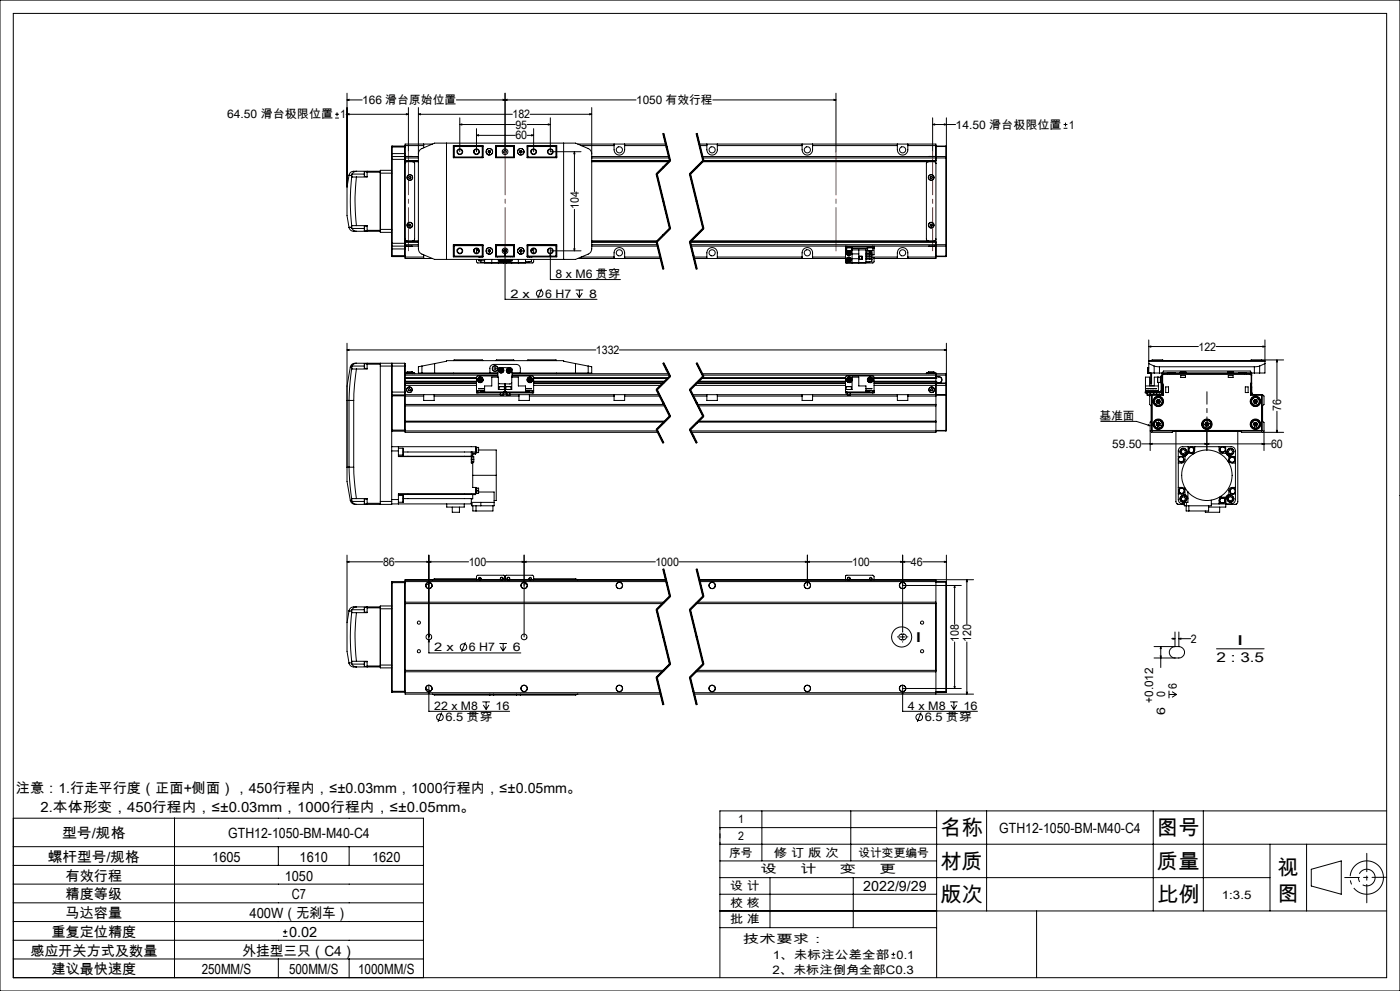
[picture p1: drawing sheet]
<svg xmlns="http://www.w3.org/2000/svg" width="420mm" height="297mm" viewBox="0 0 420 297" stroke-linecap="round" stroke-linejoin="round" font-family="sans-serif">
<g fill="none" stroke="#000" stroke-width=".3">
<path d="M0 0h420v297h-420zM4 4h412v289h-412zM100.5 35.4h1.2M100.5 34.3h1.2M101.1 33.7v1.1M103.8 34.3h18.7M104.1 29.9l.6-.1v.3zM104.1 34.3l.6-.2v.3zM104.1 29.9h4.6M104.1 27.9v28.2M121.9 34.1l.6 .2-.6 .1zM122.5 32.2v13.3"/>
<path d="M125.5 34.3l.6-.2v.3zM125.5 32.2v42.4l.3 .9 .5 .5 4.1 1.7h42.2l4.4-1.9 .5-1.2v-42.4M125.5 34.3h28.2M137.9 37.3l.6-.2v.4zM137.9 37.3h16.7M137.9 35.3v10.2M142.9 38.6v6.9M150.9 29.8l.6 .1-.6 .2zM151.5 27.9v17.6M151.5 29.9l.6-.1v.3zM158.2 37.3h6.9M159 34.3h18.5"/>
<path d="M160.1 38.6v6.9M164.5 37.1l.6 .2-.6 .2zM165.1 35.3v10.2h9.2M176.9 34.1l.6 .2-.6 .1zM190.8 29.9h-53.9M199 40l2 8.2M199.2 40l2 8.1M209 40l2 8.2M209.2 40l2 8.1M213.8 29.9h37M250.2 29.8l.6 .1-.6 .2zM250.8 27.9v17.6"/>
<path d="M279.8 37.3l.6-.2v.4zM279.8 37.3h6.9M279.8 35.3v10.2M283.3 37.1l.6 .2-.6 .2zM283.9 35.3v11.8M319.1 38.4h1.1M319.1 37.3h1.1M319.7 36.8v1.1M104.1 56.1v8.5l.6 3.6M104.7 52.5h.1M104.7 52.5l.8 .1M104.7 52.5l-.6 3.6"/>
<path d="M105.5 52.9a64.4 64.4 0 0 0 0 14.8M105.5 52.9l1.4 .2M105.5 52.6v.3M105.6 52.2l-.1 .4M105.6 52.2h3.7M106.9 51.3h-.6a1.43 1.43 0 0 0-1.6 1.2M106.9 53.1a62.9 62.9 0 0 0 0 14.5M106.9 51.3a1.49 1.49 0 0 0-1.3 .9M106.9 51.3h7.2M109.3 52.2l.1 .7M109.4 51.5l-.1 .7M109.4 51.5v1.4"/>
<path d="M109.4 51.5h.7M109.4 52.9h.7M110.1 51.3v.3M110.1 51.6v1.5h-3.2M110.1 51.6h4M114.1 51.3v.3M114.1 51.6v17.4M114.1 51.9h3.4M117.5 51h-3.4v.3M117.5 47.8v4.1M117.5 47v.8M117.5 46v1"/>
<path d="M117.5 51.9v16.9M117.5 47.8h4M117.5 46h4M117.5 44.1h4M117.6 46.9v26.9M117.6 43.8v3.1M117.6 43.8l-.1 2.2M117.6 46.9h3.8M117.6 43.8h3.8M117.6 46.9l-.1 .1M121.4 46.9v26.9M121.4 43.8v3.1"/>
<path d="M121.4 46.9l.1 .1M121.4 43.8h.1M121.5 46.9h.1M121.5 47v.8M121.5 47.8v25.1M121.5 46.9h4M121.5 48.1h4M121.5 43.6h5.6M121.5 47.3h4M122 46.9h1.6M122.8 52.9l.5 .3-.2 .3h-.3l-.2-.3zM123.8 48.5l.6 .5v22.6l-.2 .4-.4 .2"/>
<path d="M125.5 48.5h-3.4l-.4 .1-.2 .4M125.5 46.1l.3-.9 .5-.5 4.1-1.8h42.2l4.2 1.8 .4 .5 .3 .9M127.1 43.2v1.1M129.7 43.2h-8.2v3.7M133.9 42.9v34.8M136 46.9h.1M136 43.7h8.9v3.6h-8.9zM136.1 43.8v3.5M136.1 43.8h8.8M136.1 43.8l.1 .1M136.2 43.9h8.5M136.2 47.1h8.5"/>
<path d="M136.2 43.9v3.2M136.2 47.1l-.1 .1h8.8M142.9 40.6l.6-.2v.3zM142.9 40.6h11.7M144.7 43.9l.1-.1v3.4l-.1-.1M144.7 43.9v3.2M146.5 45.3v.3M146.5 45.6l.3 .2M146.8 45.2l.3 .1M146.8 45.2l-.3 .1M147.1 45.6l-.3 .2M147.1 45.3v.3"/>
<path d="M148.7 43.7l.1 .1M148.7 43.7h5.6v3.6h-5.6zM148.7 43.8h5.6M148.7 47.2h5.6M148.8 43.8v3.4l.1-.1M148.8 43.8l.1 .1M148.9 43.9h5.2M148.9 47.1h5.2M148.9 43.9v3.2M154.1 43.9l.1-.1v3.4l-.1-.1M154.1 43.9v3.2M156 45.3v.3"/>
<path d="M156 45.6l.2 .2M156.2 45.2l.3 .1M156.2 45.2l-.2 .1M156.5 45.3v.3M156.5 45.6l-.3 .2M158.2 43.7h8.8v3.6h-8.8zM158.2 43.8h8.7M158.2 40.6h1.9M158.4 43.9l-.2-.1v3.4l.2-.1M158.4 43.9h8.4M158.4 47.1h8.4M158.4 43.9v3.2"/>
<path d="M158.8 43.7v.1M159.5 40.4l.6 .2-.6 .1zM166.8 43.9v3.2M166.8 47.1l.1 .1h-8.7M166.9 43.8v3.5M166.9 46.9h.1M166.9 43.8l-.1 .1M169.1 42.9v34.8M172.3 45.5l.2 .6h-.3zM172.3 45.5v11.9M173.4 43.2h26.3M174.3 43.6h9.9"/>
<path d="M177.5 48.5h23.2M177.5 46.9h23.2M177.5 48.1h23.5M177.5 47.3h23.3M184.2 43.2a3.2 3.2 0 0 0 .5 2.8 1.58 1.58 0 0 0 1.7 .4 1.58 1.58 0 0 0 1-1.5v-1.7M187.4 43.6h12.4M196.8 52.2l4 16.3M197.2 52.1l4 16.3M198.8 40l2 8.2M200.9 48l-4 4M201 48.2l-4 4 4 16.3-4 4 2 8.1M201.1 48.3l-4 4"/>
<path d="M206.8 52.2l4 16.3M207.2 52.1l4 16.3M208.8 40l2 8.2M209.8 43.2h71v34.3h-18.6M209.9 43.6h2.2M210.7 48.5h69.5l.6 .5M210.7 46.9h73.1M210.8 47.3h73M210.9 48l-4 4M211 48.1h69.8M211 48.2l-4 4 4 16.3-4 4 2 8.1M211.1 48.3l-4 4"/>
<path d="M212.1 43.2a3.2 3.2 0 0 0 .4 2.8 1.56 1.56 0 0 0 1.7 .4 1.56 1.56 0 0 0 1-1.5v-1.7M215.2 43.6h25.4M240.6 43.2a3.2 3.2 0 0 0 .5 2.8 1.56 1.56 0 0 0 1.7 .4 1.56 1.56 0 0 0 1-1.5v-1.7M243.8 43.6h25.4M269.2 43.2a3.2 3.2 0 0 0 .5 2.8 1.56 1.56 0 0 0 1.7 .4 1.56 1.56 0 0 0 .9-1.5v-1.7M272.3 43.6h8.5M278.5 48.5l-.6 .4v22.8l.6 .5M278.6 46.9h1.8M279.3 52.9h.3l.1 .4-.3 .2-.3-.1zM280.8 43.8h3M280.8 43.9h3M283.8 46.9v.4"/>
<path d="M283.8 47.3h.1M283.8 46.9l.1 .2M283.8 43.8v.1M283.8 43.9v3M283.8 47.3v26M283.9 47.1v.2M283.9 47.3v26M104.7 68.2a1.8 1.8 0 0 0 2.2 1.1M104.7 68.2h.1M105.5 67.7v.3M105.5 68l.1 .5M105.5 68l-.8 .2"/>
<path d="M105.6 68.5l.7 .7 .6 .1M105.6 68.5h3.7M106.9 67.6l-1.4 .1M106.9 67.6h3.2v1.4M106.9 69.3h7.2M109.3 68.5l.1 .7M109.4 67.8l-.1 .7M109.4 67.8v1.4M109.4 67.8h.7M109.4 69.2h.7M110.1 69v.3M110.1 69h4"/>
<path d="M114.1 69.3v.3h3.4M114.1 69v.3M114.1 68.8h3.4M117.5 68.8v4.1M117.5 72.9v.8M117.5 73.7v.9M117.5 74.6l.1 2.3M117.5 76.6h4M117.5 72.9h4M117.5 73.7l.1 .1M117.5 74.6h4M117.6 73.8v3.1"/>
<path d="M117.6 73.8h3.8M117.6 76.9h3.8M121.4 73.8v3.1M121.5 71.6l.2 .4 .3 .2h3.5M121.5 73.7h.1M121.5 72.9v.8M121.5 73.8v3.7h8.2M121.5 72.5h4M121.5 73.8h4M121.5 77h5.6M121.5 73.3h4M121.5 73.7l-.1 .1"/>
<path d="M121.5 76.8l-.1 .1M122 73.8h1.6M122.6 67.4l.3-.2 .3 .1 .1 .3-.3 .2-.3-.1zM127.1 76.4v1.1M136 73.8h.1M136 73.4h8.9v3.6h-8.9zM136.1 73.4v3.5M136.1 76.9h8.8M136.2 76.8h8.5M136.2 73.6v3.2M136.2 73.6h8.5M136.2 76.8l-.1 .1"/>
<path d="M142.9 77.7v.8l.4 .3h8M142.9 74.5v1.4M143.3 75.1h.4M143.3 74.6v.5M143.6 77.7v.2M143.6 77h.1M143.6 75.2v.3M143.6 77.7v.4h1.8M143.6 75.2h.1M143.8 78.1h.3M144.3 76.9v.1M144.3 78.1v.6h1.1"/>
<path d="M144.7 73.6l.1-.1v3.4l-.1-.1M144.7 73.6v3.2M144.9 73.5h-8.8l.1 .1M145.4 77.7v1.1h12.3v-1.1M146.5 75v.3M146.5 75.3l.3 .2M146.8 74.9l.3 .1M146.8 74.9l-.3 .1M147.1 75.3l-.3 .2M147.1 75v.3M147.5 77.7v1.1M148.7 73.4h5.6v3.6h-5.6z"/>
<path d="M148.7 76.9h5.6M148.7 73.5h5.6M148.8 76.9l-.1 .1M148.9 73.6l-.1-.1v3.4M148.9 76.8h5.2M148.9 73.6v3.2M148.9 73.6h5.2M148.9 76.8l-.1 .1M149.3 76.9v.1M149.4 76.9v.1M149.5 77.7v1.1M149.6 78h.1"/>
<path d="M149.6 78h1.6M149.6 77.7v.3M149.8 78a.77 .77 0 0 0 .9 .6 .77 .77 0 0 0 .6-.9 .76 .76 0 0 1-.6 .8 .76 .76 0 0 1-.9-.5M150 76.9v.1M150.2 78l.2 .2M150.4 78v.2M150.7 78l.1 .1M150.8 78.1l-.4 .1M150.8 78v.1M151.1 75.1h.1M151.1 75.3l.1 .2M151.2 75.1h-.1"/>
<path d="M151.2 77.7v.3M151.5 76.1l.2 .6h-.3zM151.5 74.3v15.4h27.6M151.8 77.7a.76 .76 0 0 0 .6 .9 .76 .76 0 0 0 .8-.6M151.8 74.9h-.6v.2M151.9 75.1h.1M151.9 78h.1M151.9 78h1.5M151.9 75v.1M151.9 77.7v.3M151.9 75.3l-.1 .2M152.2 78v.1"/>
<path d="M152.2 78.1l.4 .1M152.5 78l.1 .2M152.8 78l-.2 .2M153.1 76.9v.1M153.4 78h.1M153.4 77.7v.3M153.5 77.7v1.1M153.7 76.9v.1M154.1 73.6l.1-.1v3.4l-.1-.1M154.1 73.6v3.2M155.5 77.7v1.1M156 75v.3"/>
<path d="M156 75.3l.2 .2M156.2 74.9l.3 .1M156.2 74.9l-.2 .1M156.5 75v.3M156.5 75.3l-.3 .2M158.2 73.4h8.8v3.6h-8.8zM158.2 76.9h8.7M158.2 73.5h8.7l-.1 .1M158.4 73.6l-.2-.1v3.4l.2-.1M158.4 76.8h8.4M158.4 73.6v3.2M158.4 73.6h8.4"/>
<path d="M158.7 76.9v.1M158.7 78.4v.3h-1M158.8 76.9v.1M159.4 75.1h.3M159.4 77h.1M159.4 77.9l.1-.2-.1 .7h-1.7M159.7 75.1h-.3M159.7 74.6v.5M160.1 77.7v.8l-.4 .3h-8M160.1 74.5v1.4M165.1 76.1l.1 .6h-.2zM165.1 74.3v9.5h21"/>
<path d="M165.1 75.2h9.2M166.8 73.6v3.2M166.8 76.8l.1 .1M166.9 73.4v3.5M166.9 73.8h.1M172.2 74.6h.3l-.2 .6zM172.3 62.8v12.4M173.4 77.5h24.8M174.3 77h9.9M177.5 72.2h19.8M177.5 72.5h19.5M177.5 73.8h19.8"/>
<path d="M177.5 73.3h19.7M184.2 77.5a3.2 3.2 0 0 1 .5-2.9 1.6 1.6 0 0 1 1.7-.3 1.6 1.6 0 0 1 1 1.5v1.7M187.4 77h10.7M196.8 72.5l2 8.2M197.2 72.4l2 8.2M200.9 68.3l-4 4M201.1 68.6l-4 4M206.8 72.5l2 8.2M207 72.5h73.8M207.2 72.4l2 8.2M207.2 73.3h76.6M207.3 73.8h76.5"/>
<path d="M208.1 77h4M208.2 77.5h45.4M210.9 68.3l-4 4M211.1 68.6l-4 4M212.1 77.5a3.2 3.2 0 0 1 .4-2.9 1.58 1.58 0 0 1 1.7-.3 1.58 1.58 0 0 1 1 1.5v1.7M215.2 77h25.4M240.6 77.5a3.2 3.2 0 0 1 .5-2.9 1.58 1.58 0 0 1 1.7-.3 1.58 1.58 0 0 1 1 1.5v1.7M243.8 77h9.8M253.6 74h.5M253.6 74v.5M253.6 74.5v4.3h6.2v-3.9M253.6 73.8v.2"/>
<path d="M253.6 74.9h.4M253.6 74.5h.4M253.9 74v.3h1.7v-.3M254 75.1h1M254 75.1h1.6M254 74.3v.8M254.1 73.8v.2M254.1 74h7.7M254.2 76l.4 .2M254.2 77.7l.1 .4M254.2 77.7l.9 .3M254.3 75.1a.78 .78 0 0 0-.3 1.2 .78 .78 0 0 0 1.2 0 .78 .78 0 0 0-.2-1.2"/>
<path d="M254.3 75.6l-.1 .4M254.3 75.6l.7 .5M254.3 78.1l.4 .1M254.4 75.1a.74 .74 0 0 0-.4 1.2 .74 .74 0 0 0 1.2 0 .74 .74 0 0 0-.3-1.2M254.6 77.4l.4 .1M254.6 77.4l-.4 .3M254.6 77.4l.1 .8M254.7 75.4l.3 .2M254.7 75.4l-.4 .2M254.7 75.4l-.1 .8M255 77.5l.1 .5M255 77.5l-.7 .6"/>
<path d="M255 76.1l-.4 .1M255 75.6v.5M255 75.6l-.8 .4M255.1 78l-.4 .2M255.6 75.1h-.6M255.6 74.3v.8M255.6 74.9l4.7 .1M255.6 74.5h4.7M255.6 74.9v3.9M255.6 76.1h2M255.6 77.5h2M257.6 74.9v3.9"/>
<path d="M257.7 76.8h.9v.9h-.9zM257.7 76.8v.9M259.8 75.5h1.7v.4M259.8 76.2h1.7v.5h-1.7M259.8 77h1.7v.4h-1.7M259.8 77.7h1.7M259.8 75.9h1.7M260.2 74v.3h1.7v-.3M260.3 75.1h1.5M260.3 74.3v.8M260.9 77.4v.3l.3-.2 .3 .2M260.9 75.1v.4"/>
<path d="M260.9 76.7v.3M260.9 78.4v.3h-1.1M261 75.5h.4M261.1 77.5h.2M261.5 75.9l-.2 .3-.4-.3v.3M261.5 75.7v.2M261.5 77.7v.2M261.5 77.3h.7v1.3l-.3 .2h-8M261.5 77.7v.7h-1.7M261.5 77h7.7M261.8 74h.4M261.8 73.8v.2"/>
<path d="M261.8 74.3v.8M261.8 74.5h.4M262.2 74v.5M262.2 73.8v.2M262.2 74.5v1.9h-.7M269.2 77.5a3.2 3.2 0 0 1 .5-2.9 1.58 1.58 0 0 1 1.7-.3 1.58 1.58 0 0 1 .9 1.5v1.7M272.3 77h8.5M278.6 73.8h1.8M279 67.4l.3-.2 .3 .1v.3l-.2 .2-.3-.1zM280.8 71.6l-.5 .6h-73M280.8 76.8h3M280.8 76.9h3"/>
<path d="M283.8 73.3h.1M283.8 73.3v.5M283.8 76.8h.1M283.8 76.8v.1M283.8 73.8v3M283.9 73.3v.3M283.9 73.6l-.1 .2M283.9 76.8l-.1 .1M283.9 73.6v3.2M162.5 86.6l-1.2 2.8M172.7 86.9h2.2M173 87.8l.8 1.4"/>
<path d="M173.8 86.9v2.3M174.7 87.8l-.9 1.4M104.1 104.9l.6-.2v.3zM104.1 102.9v37.1M104.1 104.9h74.7M105.1 110l-1 5.7v4.3h.6M105.1 110l.4 .1M105.5 110.5l-.6 5.6-.2 3.9M105.5 110.5l1.4 .1M105.5 110.1v.4M105.6 109.7l-.1 .4M105.6 109.7h3.7"/>
<path d="M106.9 108.9h-.3a1.43 1.43 0 0 0-1.5 1.1M106.9 110.6l-.5 4.6-.3 4.8M106.9 108.9l-.7 .1-.6 .7M106.9 108.9h10.6M109.4 109v1.4M109.4 109h.7M109.4 110.4h.7M110.1 108.9v.2M110.1 109.1v1.5h-3.2M110.1 109.1h4M114.1 108.9v.8M114.1 109.7h7.4"/>
<path d="M114.1 109.7v40.6M117.5 108.9h.1M117.5 117.5v.9M117.5 108.9v8.6M117.5 118.4v31.9M117.5 118.7h4M117.5 117.5h4M117.6 108.9v9.5M117.6 108.9h3.8M117.6 118.4v10.8M117.6 118.4h3.8M117.6 118.4h-.1"/>
<path d="M117.6 108.9h-.1M121.4 108.9v9.5M121.4 108.9l.1 .8M121.4 118.4v10.8M121.4 118.4h.1M121.5 114.8v.1M121.5 109.7v2.7M121.5 111.8h.6M121.5 117.5v.8M121.5 118.3v11.3h75.9M121.5 118.3h5.6M121.5 118.7h5.6"/>
<path d="M121.5 112h27.8M121.5 114.3h21.4M121.5 113.4h21.4M121.5 112.4h27.8M121.5 114.9h21.4M121.5 114.8h21.4M121.5 115.5h21.4M121.5 112.4v2.4M121.5 114.9v2.6M122.1 111.5h.1M122.1 111.7h.1M122.1 111.7h1.7"/>
<path d="M122.1 111.5h1.7M122.1 111.8h1.7M122.1 111.5v.5M122.6 116.6l.2-.1 .3 .2v.3l-.6-.1zM123.8 111.7v.1M123.8 111.8h.6v.2M123.8 111.5v.5M126.6 111.8h20.4v-1.4a1.14 1.14 0 0 1 1.1-1.2h6.8a1.21 1.21 0 0 1 1.2 1.2v1.4h20.4M126.6 109.7l-1.1 .2v1.9h1.1M126.6 109.7v2.1M127.1 118.3h3.1M127.1 118.3v1.7h3.1v-1.7"/>
<path d="M130.2 118.3h19.9M130.2 118.7h25.5M130.4 109v2.8M136.1 108h8.7M136.1 108v.1M136.1 111.8v.2M142.9 114.3h-21.4l21.4 .1M142.9 113.3h-21.4h21.4M142.9 117.5h.5M142.9 117.5v.3h.5M142.9 117v.5M142.9 117h2.5"/>
<path d="M143.4 117.5h7.7M143.4 117.8h7.7M143.4 117.5v.3M143.7 113.6v.4M143.7 114l.4 .3M143.7 113.6l.4 .2M144.1 113.4l-.4 .2M144.1 113.4l.4 .2M144.1 113.4v.4M144.1 113.8l.4 .2M144.1 113.8l-.4 .2M144.1 113.8v.5"/>
<path d="M144.3 117.1v.2h1.1M144.5 114l-.4 .3M144.5 113.6v.4M144.5 113.6l-.4 .2M144.8 108v.1M145.4 117.5v-1.8h2.1v-2.7h2v3.7h4v-3.7h2v2.7h2.2v1.8M145.4 116.4h-1.8l1.8 .1M147 111.7h2.4M148.8 108h5.4M148.8 108v.1M149.3 112.7h-6.1l-.3 .3v4M149.3 113l.1-2.4 .5-.5 3.5 .2 .3 .4-.1 2.3"/>
<path d="M149.8 115.8h.1M149.8 115.9v.8M149.8 115.8h1.5M150 110.9l.1 .4M150 110.9l.4 .1M150.1 111.3l.4 .1M150.1 118.4h.9M150.1 117.8v.6M150.3 110.6l-.3 .3M150.3 110.6l.4 .1M150.3 110.6l.1 .4M150.4 111l.1 .4"/>
<path d="M150.4 111l.4 .1M150.4 111l-.3 .3M150.7 110.7l.1 .4M150.7 110.7l-.3 .3M150.8 111.1l-.3 .3M151 117.8v.6M151 118.3h1.1M151.1 117.5h.8M151.1 117.8h.4M151.1 117.5v.3M151.3 115.9h.1M151.3 115.9v.8"/>
<path d="M151.5 117.8h.4M151.5 115v2.8M151.8 115.8v.1M151.8 115.8h1.5M151.8 115.9h1.5M151.8 115.9v.8M151.9 117.5h7.8M151.9 117.8h7.8M151.9 117.5v.3M152.1 118.4h.1M152.1 117.8v.6M152.2 118.4h.8"/>
<path d="M152.3 111l.1 .4M152.3 111l.3 .1M152.4 111.4l.4 .1M152.5 110.7l-.2 .3M152.5 110.7l.5 .1M152.5 110.7l.1 .4M152.6 111.1l.2 .4M152.6 111.1l.5 .1M153 118.4h-.8M153 118.3h2.7M153 117.8v.6M153 110.8l.1 .4"/>
<path d="M153 110.8l-.6 .6M153.1 111.2l-.3 .3M153.3 115.8v.1M153.3 115.9v.8M153.5 114.7l-.4 .4-3.6-.2M153.6 112.7h6.2l.3 .3v4M153.6 112h47M153.6 111.7h2.5M153.6 112.4h47.2M154.2 108v.1M155.7 118.3h3.1M155.7 118.3v1.7h3.1v-1.7"/>
<path d="M157.7 116.4h1.7l-1.7 .1M158.2 108h8.7M158.2 108v.1M158.6 113.7v.4M158.6 113.7l.7 .3M158.6 114.1l.4 .2M158.8 117.1v.2h-1.1M158.8 118.3h25.4M158.8 118.7h25.4M158.9 113.4l.4 .2M158.9 113.4l-.3 .3M158.9 113.4l.1 .9"/>
<path d="M159.3 113.6v.4M159.3 113.6l-.7 .5M159.3 114l-.3 .3M159.7 117.5h.4M159.7 117.5v.3M160.1 117.5v.3h-.4M160.1 117v.5M160.1 114.3h39.4M160.1 113.3h40.3M160.1 113.4h40.3M160.1 117l-2.4 .1M160.1 114.9h38.8"/>
<path d="M160.1 114.8h38.9M160.1 115.5h38.2M160.1 114.4h39.3M160.1 113.3h40.4M166.9 108v.1M166.9 111.8v.2M172.6 109l-3.5-.7v-.2h-35.2v.2l-7.3 1.4M172.6 109v2.8M172.6 109l3.9 .7M176.5 109.7l1 .2v1.9h-1M176.5 109.7v2.1M184.2 118.3h3.2"/>
<path d="M184.2 118.3v1.7h3.2v-1.7M185.8 104.9h98.1M187.4 118.3h10.3M187.4 118.7h10.5M196.8 116.9l4 7.9M197.2 116.7l4 8M198.8 108.9l2 4M199 108.8l2 4-4 4 4 8-4 4 2 3.9M199.2 108.7l1 2M200.2 110.7l1 2zM200.9 112.7l-4 4M201.1 112.9l-4 4"/>
<path d="M206.8 116.9l4 7.9M207.2 116.7l4 8M207.7 118.3h4.4M207.9 118.7h4.2M208.3 115.5h45.3M208.8 108.9l2 4M208.9 114.9h44.7M209 108.8l2 4-4 4 4 8-4 4 2 3.9M209 114.8h44.6M209.2 108.7l2 4M209.4 114.4h44.2M209.4 114.3h44.2"/>
<path d="M209.5 114.3h44.1M210.4 113.4h43.2M210.5 113.3h43.1M210.6 112h73.2M210.8 112.4h73M210.9 112.7l-4 4M211.1 112.9l-4 4M212.1 118.3h3.1M212.1 118.3v1.7h3.1v-1.7M215.2 118.3h25.4M215.2 118.7h25.4M240.6 118.3h3.2"/>
<path d="M240.6 118.3v1.7h3.2v-1.7M243.8 118.3h10.4M243.8 118.7h25.4M253.6 117.5h.5M253.6 116.7h2v-3.7h2v2.7h2.2v1.8M253.9 115.9h1.5M253.9 115.9v.8M253.9 115.8v.1M253.9 115.8h1.5M254.1 117.5h7.7M254.1 117.5v.3M254.1 117.8h7.7"/>
<path d="M254.2 118.4h.9M254.2 117.8v.6M254.4 113.9l.3 .4M254.5 113.6l-.1 .3M254.5 113.6l.6 .5M254.9 113.4l.3 .3M254.9 113.4l-.4 .2M254.9 113.4l-.2 .9M255.1 117.8v.6M255.1 118.3h14.1M255.1 114.1l-.4 .2M255.2 113.7l-.1 .4"/>
<path d="M255.2 113.7l-.8 .2M255.4 115.9h.1M255.4 115.9v.8M259.8 116.4h1.7l-1.7 .1M260.7 113.7v.4M260.7 113.7l.7 .3M260.7 114.1l.4 .2M260.9 117.1v.2h-1.1M261 113.4l.4 .2M261 113.4l-.3 .3M261 113.4l.1 .9M261.4 113.6v.4"/>
<path d="M261.4 113.6l-.7 .5M261.4 114l-.3 .3M261.8 117.5h.4M261.8 117.5v.3M262.2 113.3h18.6M262.2 117.5v.3h-.4M262.2 117v-3.9l-.3-.4h-7.8l-.5 .3v4.8h.5M262.2 117v.5M262.2 114.3h18.6M262.2 113.4h18.6M262.2 117l-2.4 .1M262.2 114.9h21.6"/>
<path d="M262.2 115.5h21.6M269.2 118.3h3.1M269.2 118.3v1.7h3.1v-1.7M272.3 118.3h11.5M272.3 118.7h8.5M278.5 111.7l.1 .1M278.5 111.8h-.6v.2M278.5 111.7h1.7M278.5 111.5h1.7M278.5 111.5v.5M278.5 111.8h1.7M279.4 116.5l.3 .1 .1 .3-.2 .2-.3-.1z"/>
<path d="M280.2 111.5h-1.7M280.2 111.5h.1M280.2 111.7v.1M280.2 111.8h.6v3M280.2 111.5v.5M280.8 114.3l-18.6 .1M280.8 114.8v14.8h-73.4M280.8 114.3h.1M280.8 113.3h.1M280.8 114.8h.1M280.8 118.4h3M280.8 112.9h.8"/>
<path d="M280.8 114.8h3M280.8 113h.8M281.6 112.9a.98 .98 0 0 1 1 .8 .98 .98 0 0 1-.7 1.1M281.6 113a.88 .88 0 0 1 .9 .8 .88 .88 0 0 1-.9 .9M281.6 112.9v.1M281.6 114.7v.1M281.6 114.7l-19.4 .1M283.3 104.7l.6 .2-.6 .1zM283.8 118.3v.1M283.8 112v.4M283.8 114.8h.1M283.8 114.8v.1"/>
<path d="M283.8 114.9v.6M283.8 112.4v2.4M283.8 115.5v2.8M283.8 118.4v10.6M283.9 102.9v26.1M283.9 114.9h-.1M283.9 114.8h.1M283.9 114.9l-.1 .6M343.6 115.7h3.9M343.7 117.1h3.8v.2h-3.8zM344 117.5h-.4v.3h.4M344 117.5h3.9"/>
<path d="M344 116.4l.7 .1zM344 117.8h1.2M344 117.5v.3M344.1 118.4h.9M344.1 117.8v.6M344.3 110.3l.1 1.6M344.4 110.3h-.1M344.4 110.2l-.1 .1M344.4 110.3v1.6M344.4 110.2v.1M344.4 110.3h.2M344.4 110.2h.2"/>
<path d="M344.6 103.9l.6-.2v.3zM344.6 101.9v9.9M344.6 103.9h14.9M344.6 108.1h34.9M344.6 108.3h34.9M344.6 109l1.7 .7M345 116.4l.4 .1zM345 117.8v.6M345.2 117.8h.8M345.2 117.5v.3M345.2 114.5v.6h.3v-.6M345.2 114.5h.3"/>
<path d="M345.2 111.8v2.7M345.5 118.4h.2M345.5 108h3.4M345.5 108v.1M345.5 111.8v2.7M345.5 118.4v10.6M345.7 118.4h3.3M345.7 118.4v10.6M345.7 116.4l.4 .1zM346 117.5v.3M346 117.8h1.9M346.1 117.8v.5"/>
<path d="M346.3 109.7l1.5 .2M346.3 111.8h1.5M346.3 111.8l-1.9 .1M346.3 109.7v2.1M346.5 116.4l.4 .1zM347 117.8v.5M347.3 113.1v1.5zM347.3 119.7l.6 .1M347.3 119.7l-.4 .5M347.3 119.7l.2 .6M347.3 114.6h.8M347.5 113v.1"/>
<path d="M347.5 114.6v2.9M347.8 111.8h.9M347.8 109.9h28.5M347.8 109.9v1.9M347.9 117.5v.3M347.9 119.8l.3 .6M347.9 119.8l-.8 1M348.1 113v1.7h.2M348.3 117l-.4 .5M348.3 113h-2v2.6h-1.4v-2.6h-1.3v4.5M348.3 117h.3M348.3 113.1h.4"/>
<path d="M348.3 113.1v3.9M348.6 117.2l-.7 .6M348.6 117.6l-.5 .7M348.7 116v1.6M348.7 112.7h-.4v.4M348.7 116h.1M348.7 117.6h.1M348.7 111.8v4.2M348.7 111.8l.4-.6h26l.4 .6M348.7 114.9l.1 .6M348.7 111.7h26.7M348.7 117.6l-.4 .7"/>
<path d="M348.7 111.7v.5M348.7 115v1M348.8 116h.1M348.8 114.9l.2 .6M348.8 114.8h.1M348.8 114.8l-.1 .1M348.8 114.9h-.1M348.8 116v1.6M348.8 112.4v2.4M348.8 117.6h.1M348.8 115.5h.2M348.8 118.3l.2 .1"/>
<path d="M348.8 118.3h-3.5l-.4 .4v2.5l.4 .4v4.6l-.2 .3v8.5M348.8 115.5v2.8M348.9 108v.1M349 115.5v2.9M349.1 112.1l-.3 .3M349.1 112v.1M349.1 112l-.4 .2 .1 .2M349.1 112h26M349.1 112.1h26M349.7 116h.9v1.6h-.9zM350.2 112v-.2h.6v.2M352.5 111.7v.1"/>
<path d="M354 111.7l.1 .1M354 111.7h1.8M354 111.5h1.1M354 111.5v.2M354.2 112.6h1.4v.5h-1.4zM355.1 111.5h-1.1M355.1 111.5h.7M355.8 111.7l-.1 .1M355.8 111.5v.2M364.8 103.9h14.7M368.3 111.7l.1 .1M368.3 111.5h1.2"/>
<path d="M368.3 111.7h1.8M368.3 111.5v.2M368.5 112.6h1.4v.5h-1.4zM369.4 111.5h-1.1M369.4 111.5h.6M370 111.5h.1M370.1 111.7l-.1 .1M370.1 111.5v.2M371.7 111.7v.1M373.3 112v-.2h.6v.2M373.6 116h.8v1.6h-.8zM375.1 112.1l.3 .3"/>
<path d="M375.1 112l.3 .2v.2M375.1 112v.1M375.1 115.5h.2M375.1 118.4h3.4M375.1 115.5v2.9M375.2 108h3.4M375.2 108v.1M375.3 117.6h.1M375.3 118.3l-.2 .1M375.3 118.3h3.5l.4 .4v2.5l-.4 .4v4.6l.4 .4v8.4M375.3 115.5v2.8M375.3 116h.1"/>
<path d="M375.3 114.9l-.2 .6M375.3 114.9h.2M375.3 116v1.6M375.3 116h.2M375.3 117.6h.2M375.4 114.8l-.1 .1M375.4 114.8l.1 .1M375.4 112.4v2.4M375.4 111.7v.5M375.4 115v1M375.4 117.6l.4 .7M375.5 116v1.6"/>
<path d="M375.5 114.9l-.2 .6M375.5 117.6l.5 .7M375.5 111.8h.8M375.5 111.8v4.2M376.3 111.8h1.6M376.3 109.9v1.9M376.4 119.7l-.4 .5M376.4 119.7l.6 .1M376.4 119.7l.5 1.2M377 119.8l.3 .6M377 119.8l-.4 .5M377.9 109.7l-1.6 .2"/>
<path d="M377.9 109.7v2.1M378.5 118.4h.1M378.5 107.9l.1 .1M378.5 118.4v10.6M378.6 108v.1M378.6 118.4v10.6M378.9 103.7l.6 .2-.6 .1zM379.5 101.9v9.9h-1.6M379.5 109l-1.6 .7M383.1 107.9l.1 .6h-.3zM383.1 107.9v11.8M385.1 107.9l-9.9 .1"/>
<path d="M104.7 120h1.4M104.7 120v20M106.1 120v20M117.5 133.9h25.2v1.6M117.5 128.9h4M117.5 135.1h2M117.5 129.1l.1 .1M117.6 129.2h3.8M119.5 133.9v1.2M119.5 135.1v1.7l22.6 .1v.8M119.5 136.4h1.4M119.5 134.3h1.4"/>
<path d="M119.5 136.7h21.9M120.9 134.3v2.1M121 135.5h21.7M121.5 121.2h77.7M121.5 121.6h77.9M121.5 126.2h78M121.5 126.5h77.7M141.4 136.7v1M141.4 137.7v1.1h.4M141.4 135.5h.1M141.4 135.5v1.2M141.4 133.8v.1"/>
<path d="M141.4 137.7h.7M141.4 136.6h.4M141.6 136.8v1.7h-.2M141.8 138.5v.3M141.8 138.8v7.3h.9v1.9M141.8 136.6v.3M142.1 137.7v.8h-.5M142.7 135.5v.4M142.7 135.9h-.9v.7M142.7 134h.3v1.7M142.7 135.9v.2h-.9M142.8 134v1.7"/>
<path d="M143 134.1h.6v1.5l-.9 .1M143.6 134.9h5.3v7.5M196.8 128.8l2 4M197.2 128.7l2 4M197.2 129.1l-75.8 .1M200.9 124.6l-4 4M201.1 124.9l-4 4M206.8 128.8l2 4M207.2 128.7l2 4M207.2 129.1h76.6M209.2 121.2h71.6M209.2 126.5h71.6"/>
<path d="M209.4 121.6h71.4M209.5 126.2h71.3M210.9 124.6l-4 4M211.1 124.9l-4 4M280.8 129h3M283.8 129h.1M283.8 129v.1M283.9 129l-.1 .1M330.2 126.3h10.7l4.2 1.3M342.5 133h38.8M344.5 127.3l.6 .3h-.6zM345.1 133l.6-.1v.3z"/>
<path d="M345.1 129.1l.4 .5h6.1l.5-.5M345.5 129h.2M345.5 129l.2 .1M345.7 129v.1M345.7 129.1h32.8M345.7 129h32.8M346.9 120.2l.2 .6M346.9 120.2l.6 .1M346.9 127.4l.5 .4M347 126.7l-.1 .7M347 126.7l.5 .4M347.1 120.8l.6 .1"/>
<path d="M347.5 127.1l-.1 .7M347.5 127.1l.5 .5M347.5 127.1l-.6 .3M347.5 120.3l.2 .6M347.5 120.3l.7 .1M347.6 126.5l.5 .4M347.6 126.5l-.6 .2M347.6 126.5l-.1 .6M348 127.6l-.6 .2M348.1 126.9l-.1 .7M348.1 126.9l-.6 .2M348.2 120.4l-.5 .5"/>
<path d="M352 129.2h20.1M352.8 129.2v21.1a.91 .91 0 0 0 .8 .9h1.7M353.5 137.8v11.9a1.42 1.42 0 0 0 1.8 1.3M354.4 135l.6-.3 .6 .3v.7l-.6 .3-.6-.3zM356.3 135.9l-.8 .7v1.2a.96 .96 0 0 1-1 1h-1M356.3 135.9h1.5l.1 .2M356.4 135.5l-.1 .4M356.4 135.5a1.98 1.98 0 0 1-2.5 1.3h-.4M356.5 133.9l-.1 1.6M357.4 134a.85 .85 0 0 1 .9 .9 .85 .85 0 0 1-.9 .8M357.4 134a.85 .85 0 0 0-.8 .9 .85 .85 0 0 0 .8 .8M357.4 134a.85 .85 0 0 0-.9 .9 .85 .85 0 0 0 .9 .8"/>
<path d="M358.4 133.9v1.2l-.3 .5 .2 .3M361.4 127.3l.4 .5M361.5 132.9l.6 .1-.6 .2zM361.6 126.6l-.2 .7M361.6 126.6l.5 .5M362.1 128.7v6.3M362.1 127.1l-.7 .2M362.1 127.1l.4 .5M362.1 133l.6-.1v.3zM362.3 126.5l.4 .5M362.3 126.5l-.7 .1M362.3 126.5l-.5 1.3"/>
<path d="M362.5 127.6l-.7 .2M362.7 127l-.2 .6M362.7 127l-.6 .1M365.7 133.9v1a.96 .96 0 0 0 1 1h1.1l.9 .7M366.7 133.9h-11.9a1.27 1.27 0 0 0-1.3 1.2v2.4M367 133.9h2.4a1.21 1.21 0 0 1 1.2 1.2v12M367.7 133.9v1a1.55 1.55 0 0 0 1.3 1.8M368.6 138.6l.3-.1 .4 .2 1.3 .1M368.7 136.6l.3 .1M368.7 136.6v1.5l-.3 .2M368.8 134.8h.7l.3 .6-.3 .5h-.7l-.3-.5zM369 136.7l1.6 .1"/>
<path d="M371.3 129.2v21.1a.91 .91 0 0 1-.8 .9h-2.8M372.1 129.1l.4 .5h12.6M376 120.2l.2 .6M376 120.2l.6 .1M376 127.2l.3 .5M376.2 120.8l.7 .1M376.3 126.6l-.3 .6M376.3 126.6l.3 .5M376.6 120.3l-.4 .5M376.6 120.3l.7 .1M376.6 127.1l-.3 .6M376.6 127.1l.4 .6"/>
<path d="M376.9 126.6l.4 .5M376.9 126.6h-.6M376.9 126.6l-.3 .5M377 127.7h-.7M377.3 120.4l-.4 .5M377.3 127.1l-.3 .6M377.3 127.1l-1.3 .1M378.5 129v.1M378.5 129h.1M378.6 132.9l.6 .1-.6 .2zM378.6 129l-.1 .1M379.2 129.1l-.4 .5"/>
<path d="M382.9 129h.3l-.1 .6zM383.1 123.3v6.3M104.1 140v4.3l1 5.7M104.1 140h.6M104.7 140h1.4M104.7 140l.2 3.9 .6 5.6M105.1 150a1.58 1.58 0 0 0 1.8 1.2M105.5 149.5v.4M105.5 149.9l.1 .4M105.5 149.9l-.4 .1M105.6 150.3l.6 .7 .7 .2M105.6 150.3h3.7"/>
<path d="M106.1 140l.2 3.8 .6 5.6M106.9 149.4l-1.4 .1M106.9 149.4h3.2v1.4M109.4 149.6v1.4M109.4 149.6h.7M109.4 151h.7M110.1 150.8v.4M110.1 150.8h4M114.1 150.3v.9M114.1 150.3h3.4M117.5 150.3v.9h-10.6M117.5 149.7h2"/>
<path d="M119.5 149.7v1.3M119.5 150.5h1.4M119.5 148.5h1.4M119.5 148.1h23.2M120.9 148.5v2M121 149.4l20.4 .1M134 151v1h5.3v-1M135.7 152v1.5h2.1v-1.5M141.4 151h.1M141.4 150.6h6.8M141.4 149.5v1.5M141.8 142.4h7.1"/>
<path d="M141.9 151.6v1.5h6v-1.5M142.7 148v.1M142.7 146.2l.3 .1v1.6M142.7 148.1l-.9 .1v1.3h-.4M142.7 148h-23.2v1.7M142.7 147.1h.9M142.8 146.2l-.1 1.8M142.8 151.6v1.5M143 146.3h.6v.8M143.6 147.1v.8h-.8M143.6 147.5h4.6v4.1h-6.7v-.6h-24M144.3 150.6v1"/>
<path d="M148.9 142.4v7.6h-.7M353.1 151l.2 .2M353.5 148l2 .2M353.5 146.1h1.1l.6 .3 .3-.2M353.6 147.1a.86 .86 0 0 0 .9 .9 .86 .86 0 0 0 .9-.9M353.7 147.1a.85 .85 0 0 1 .8-.9 .85 .85 0 0 1 .9 .9M353.7 147.1a.85 .85 0 0 0 .8 .8 .85 .85 0 0 0 .9-.8M354.6 148.9h.7l.3 .6-.3 .6h-.7l-.3-.6zM355.5 148.2a1.37 1.37 0 0 1 .9 1.3M355.7 146.6l-.2 .1v1.5M355.8 151.6v1.5h6.8v-1.5M355.9 150.6v1"/>
<path d="M356.4 147.5v3.1h-1.1v1h8.1v-1.7M356.4 147.5h.1M356.7 151.6v1.5M365.8 149l.2 .3-.3 .5v1.2M365.9 152v1.5h-4.3v-.4M366.2 148.8l.2 .2h1.4M366.7 149.2a.85 .85 0 0 0-.8 .8 .85 .85 0 0 0 .8 .8M366.7 149.2a.85 .85 0 0 1 .9 .8 .85 .85 0 0 1-.9 .8M367.7 150.1v1.9h-5.1M367.8 149.4l-.1 1.6M367.8 149v.4M368.5 149.2l.6-.4 .6 .4v.6l-.6 .4-.6-.4z"/>
<path d="M370.6 146.1h-1a1.02 1.02 0 0 0-.9 1v1.1l-.9 .8M370.6 148l-1 .1a1.62 1.62 0 0 0-1.8 1.3M370.6 147.3v2.4a1.27 1.27 0 0 1-1.2 1.3h-6M371.1 151l-.3 .2M104.1 168.4l.6-.2v.3zM104.1 168.4h10.8M104.1 166.4v20.2M117.5 174.7h4M117.6 174.3l-.1 7.3M117.6 174.3v33.2M117.6 174.3h3.8M118.4 168.4h22.2"/>
<path d="M121.4 174.3v33.2M121.4 174.3l.1 .1M121.5 174.3h78.4M121.5 173.9h78.3M128.1 168.2l.6 .2-.6 .1zM128.7 168.4l.6-.2v.3zM128.7 166.4v29.3h27.5M129.2 174.7l-1.5 .7M142.9 173.7v-.9l.4-.4h7.9l.3 .4 .4-.4h7.8l.4 .4v.9M142.9 173.5h-12.5l-.7 .2M143.6 173.3v.2M143.6 173.5h.7"/>
<path d="M143.8 173.1h.3M143.9 173.7a.36 .36 0 0 1-.2-.5 .36 .36 0 0 1 .5 0 .36 .36 0 0 1-.2 .5M144.3 173.3v.2M150.2 173.7a.42 .42 0 0 1 0-.6 .42 .42 0 0 1 .6 0 .42 .42 0 0 1 0 .6M151.3 172.5h.4M151.5 172.5v1.2M152.3 173.7a.42 .42 0 0 1-.1-.6 .42 .42 0 0 1 .6 0 .42 .42 0 0 1 0 .6M156.6 168.2l.6 .2-.6 .1zM157.2 168.4l.6-.2v.3zM157.2 166.4v24.5M157.3 174.6l.2 .3h.5M157.7 174.7v.3"/>
<path d="M158.8 173.3v.2M158.8 173.5h.6M159 173.7a.36 .36 0 0 1-.2-.5 .36 .36 0 0 1 .6 0 .36 .36 0 0 1-.2 .5M159.4 173.3v.2M159.4 173.5h.1M160.1 173.5h12.5l.8 .2M196.6 168.4h-50.7M198.8 170.6l2 8.2M199 170.6l2 8.1-4 4 4 16.3-4 4 2 8.2M199.2 170.5l1 4.1M199.7 173.7h-78.2v34.3h76.7M200.2 174.6l1 4.1z"/>
<path d="M200.9 178.6l-4 4M201.1 178.8l-4 4M208.8 170.6l2 8.2M209 170.6l2 8.1-4 4 4 16.3-4 4 2 8.2M209.2 170.5l2 8.2M209.8 173.7h82.3M209.8 173.9h71M209.9 174.3h73.9M210.9 178.6l-4 4M211.1 178.8l-4 4M241.6 168.2l.6 .2-.6 .1zM242.2 168.4l.6-.2v.3z"/>
<path d="M242.2 166.4v9.1M253.6 172.8l.4-.4h7.9l.3 .3v1M253.9 172.5h-.3v1.2M254.4 173.7a.43 .43 0 0 1-.1-.6 .43 .43 0 0 1 .7 0 .43 .43 0 0 1-.1 .6M255.6 168.4h-51.9M260.9 173.3v.2M260.9 173.5h.6M261.1 173.7a.36 .36 0 0 1-.2-.5 .36 .36 0 0 1 .6 0 .36 .36 0 0 1-.2 .5M261.5 173.3v.2M270.2 168.2l.6 .2-.6 .1zM270.8 168.4l.6-.2v.3zM270.8 166.4v22.9"/>
<path d="M270.8 175.5h17.6M273.3 168.4h-12.4M276.8 168.4h7.1M280.8 173.7v34.3M280.8 174.5h3M283.3 168.2l.6 .2-.6 .1zM283.8 174.3v.2M283.8 174.5v32.8M283.9 166.4v40.9M286.4 175.5l.1 .6h-.3zM286.4 175.5v11.6M290.1 173.7l.1 .6h-.3z"/>
<path d="M290.1 173.7v13.4M104.1 186.6v8.6l.6 3.5M104.7 198.7a1.75 1.75 0 0 0 2.2 1.2M104.7 183.1h.1M104.7 183.1l.8 .1M104.7 183.1l-.6 3.5M105.5 183.5l1.4 .1M105.5 183.5a64.4 64.4 0 0 0 0 14.8M105.5 183.2v.3M105.5 198.3v.3M105.5 198.6l.1 .4M105.5 198.6l-.8 .1"/>
<path d="M105.6 182.7l-.1 .5M105.6 199l.6 .7 .7 .2M105.6 199h3.7M105.6 182.7h3.7M106.9 181.9h-.6a1.43 1.43 0 0 0-1.6 1.2M106.9 183.6a62.9 62.9 0 0 0 0 14.6M106.9 198.2l-1.4 .1M106.9 181.9l-.6 .1-.7 .7M106.9 198.2h3.2v1.4M106.9 199.9h7.2M106.9 181.9h7.2M109.3 199l.1 .7"/>
<path d="M109.3 182.7l.1 .8M109.4 198.3l-.1 .7M109.4 182l-.1 .7M109.4 198.3v1.4M109.4 182v1.5M109.4 198.3h.7M109.4 199.7h.7M109.4 182h.7M109.4 183.5h.7M110.1 199.6v.3M110.1 181.9v.3M110.1 182.2v1.4h-3.2"/>
<path d="M110.1 182.2h4M110.1 199.6h4M114.1 199.9v.3h3.4M114.1 199.6v.3M114.1 181.9v.3M114.1 182.2v17.4M114.1 199.3h3.4M114.1 182.5h3.4M117.5 199.3v.9M117.5 181.6v.9M117.5 181.6h-3.4v.3M117.5 182.5v16.8"/>
<path d="M121.5 180.5h77.7M121.5 180.9h77.3M128.7 191.8l.1 .6h-.3zM139.6 192.5l-1.1 2.8M149.8 192.9h2.3M150.1 193.8l.9 1.3M151 192.9v2.2M151.8 193.8l-.8 1.3M196.8 182.8l4 16.3M197.2 182.7l4 16.3M200.9 198.9l-4 4M201.1 199.2l-4 4"/>
<path d="M206.8 182.8l4 16.3M207.2 182.7l4 16.3M208.8 180.9h72M209.2 180.5h71.6M210.9 198.9l-4 4M211.1 199.2l-4 4M269.7 190.5a1.13 1.13 0 0 1 1.4-.5 1.13 1.13 0 0 1 .7 1.3 1.13 1.13 0 0 1-1.4 .5 1.13 1.13 0 0 1-.7-1.3zM270.1 190.9h1.4M270.8 190.2v1.4M286.4 192.4v13.9M290.1 192.4v15.6M346.2 193.8h7.5"/>
<path d="M348.1 196.6h.3l-.2 .6zM348.2 193.8l.2 .6h-.3zM348.2 193.8v6.3M351.5 191.4h1M351.9 191.3l.6 .1-.6 .2zM352.5 189.4v4.4a1.71 1.71 0 0 0-1.7 1.7 1.71 1.71 0 0 0 1.7 1.7M353.7 191.4l.6-.1v.3zM353.7 189.4v4.4M353.7 191.4h3.5M353.7 193.8a1.71 1.71 0 0 1 1.7 1.7 1.71 1.71 0 0 1-1.7 1.7h-7.5M364.9 194.4h14.3M117.5 200.2l.1 7.3"/>
<path d="M117.5 207.1h4M117.6 207.5h3.8M121.5 207.6h76.6M121.5 201.3h77.2M121.5 200.9h77.6M121.5 207.4l-.1 .1M127.7 206.4l1.5 .6M128.7 207.3l.1 .6h-.3zM128.7 205.3v7.9h24.2M129.7 208l.7 .3h16.6M132.5 213.5l-1.1 2.9M144.7 210.4h2.3"/>
<path d="M145 211.3l.8 1.3M145.8 210.4v2.2M146.7 211.3l-.9 1.3M147 208.3h1.1M147 208v.3M148.1 208.3h6.8M148.1 208v.3M154.9 208.3h1.2M154.9 208v.3M156.1 208v.3M173.4 208l-.8 .3h-16.5M196.8 203.1l2 8.1"/>
<path d="M197.2 203l2 8.1M206.8 203.1l2 8.1M207.2 203l2 8.1M208.1 207.6h72.7M208.7 201.3h72.1M209.1 200.9h71.7M270.8 207.3l.1 .6h-.3zM270.8 205.3v7.9h22.4M270.8 206.3h17.6M276.3 213.5l-1.1 2.9M280.8 207.3h3M280.8 207.5h3"/>
<path d="M283.8 207.3h.1M283.8 207.3v.2M283.9 207.3l-.1 .2M285 210.4h2.3M285.3 211.3l.9 1.3M286.2 210.4v2.2M286.2 205.7h.3l-.1 .6zM287 211.3l-.8 1.3M289.9 207.4h.3l-.1 .6zM292.1 208h-83.9M350.7 207v2.3M350.7 208.1h2.3"/>
<path d="M351.6 207.3l1.4 .8M353 208.1l-1.4 .9M4 245.2h123v47.8M4 253.7h123M4 259.4h123M52.4 245.2v47.8M83.5 253.7v5.7M104.7 253.7v5.7M216 253h200M216 248h65M216 258h65M228.6 243v15"/>
<path d="M255.2 243v15M281 243v50M296 243v30M346 243v30M361 243v30M381 253v20M392 253v20M416 243h-200v50M4 265h123M4 270.6h123M4 276.2h123M84.9 279.3h1.3"/>
<path d="M85.5 278.6v1.3M216 278h65M216 273h200M216 263h165M216 268h65M231 263v15M256 263v15M311 273v20M393.4 260.5l9-2.5v10l-9-2.5zM4 281.8h123M4 287.4h123M83.5 287.4v5.6"/>
<path d="M84.9 280.6h1.3M104.7 287.4v5.6M267.4 287.2h1.2M267.4 286h1.2M268 285.5v1.1"/>
<circle cx="123" cy="53.2" r=".82"/>
<circle cx="123" cy="53.2" r=".85"/>
<circle cx="137.9" cy="45.5" r=".87"/>
<circle cx="138" cy="45.5" r=".71"/>
<circle cx="142.9" cy="45.5" r=".72"/>
<circle cx="143" cy="45.5" r=".86"/>
<circle cx="146.8" cy="45.5" r=".99"/>
<circle cx="146.8" cy="45.5" r=".97"/>
<circle cx="151.5" cy="45.5" r=".86"/>
<circle cx="151.5" cy="45.5" r=".43"/>
<circle cx="156.2" cy="45.5" r=".95"/>
<circle cx="156.2" cy="45.5" r=".99"/>
<circle cx="160.1" cy="45.5" r=".72"/>
<circle cx="160.1" cy="45.5" r=".86"/>
<circle cx="165.1" cy="45.5" r=".72"/>
<circle cx="165.1" cy="45.5" r=".86"/>
<circle cx="185.8" cy="44.9" r=".93"/>
<circle cx="213.6" cy="44.9" r=".93"/>
<circle cx="242.2" cy="44.9" r=".93"/>
<circle cx="270.8" cy="44.9" r=".93"/>
<circle cx="279.3" cy="53.2" r=".86"/>
<circle cx="279.4" cy="53.2" r=".82"/>
<circle cx="122.9" cy="67.5" r=".86"/>
<circle cx="123" cy="67.5" r=".82"/>
<circle cx="137.9" cy="75.2" r=".87"/>
<circle cx="138" cy="75.2" r=".71"/>
<circle cx="142.9" cy="75.2" r=".72"/>
<circle cx="142.9" cy="75.2" r=".87"/>
<circle cx="146.8" cy="75.2" r=".99"/>
<circle cx="146.8" cy="75.2" r=".97"/>
<circle cx="151.5" cy="75.2" r=".86"/>
<circle cx="151.5" cy="75.2" r=".43"/>
<circle cx="156.2" cy="75.2" r=".95"/>
<circle cx="156.2" cy="75.2" r=".99"/>
<circle cx="160.1" cy="75.2" r=".72"/>
<circle cx="160.1" cy="75.2" r=".87"/>
<circle cx="165.1" cy="75.2" r=".72"/>
<circle cx="165.1" cy="75.2" r=".87"/>
<circle cx="185.8" cy="75.8" r=".93"/>
<circle cx="213.6" cy="75.8" r=".93"/>
<circle cx="242.2" cy="75.8" r=".93"/>
<circle cx="254.6" cy="77.8" r=".77"/>
<circle cx="254.6" cy="77.8" r=".74"/>
<circle cx="270.8" cy="75.8" r=".93"/>
<circle cx="279.3" cy="67.5" r=".81"/>
<circle cx="279.4" cy="67.5" r=".85"/>
<circle cx="161.9" cy="88" r=".98"/>
<circle cx="122.8" cy="116.8" r=".86"/>
<circle cx="122.8" cy="116.8" r=".81"/>
<circle cx="144.1" cy="113.8" r=".75"/>
<circle cx="144.1" cy="113.8" r=".85"/>
<circle cx="144.1" cy="113.8" r=".77"/>
<circle cx="148.5" cy="110.5" r=".78"/>
<circle cx="148.5" cy="110.5" r=".87"/>
<circle cx="148.5" cy="110.5" r=".28"/>
<circle cx="150.4" cy="111" r=".75"/>
<circle cx="150.4" cy="111" r=".77"/>
<circle cx="152.7" cy="111.1" r=".75"/>
<circle cx="152.7" cy="111.1" r=".77"/>
<circle cx="158.9" cy="113.8" r=".77"/>
<circle cx="159" cy="113.8" r=".86"/>
<circle cx="159" cy="113.8" r=".74"/>
<circle cx="254.8" cy="113.8" r=".85"/>
<circle cx="254.8" cy="113.8" r=".75"/>
<circle cx="254.8" cy="113.8" r=".77"/>
<circle cx="261.1" cy="113.8" r=".75"/>
<circle cx="261.1" cy="113.8" r=".77"/>
<circle cx="261.1" cy="113.8" r=".86"/>
<circle cx="279.5" cy="116.8" r=".86"/>
<circle cx="279.5" cy="116.8" r=".82"/>
<circle cx="347.5" cy="120.3" r="1.22"/>
<circle cx="347.5" cy="127.2" r="1.18"/>
<circle cx="347.5" cy="120.3" r="1.19"/>
<circle cx="347.5" cy="127.1" r="1.21"/>
<circle cx="347.5" cy="120.3" r="1.56"/>
<circle cx="347.5" cy="127.2" r="1.56"/>
<circle cx="347.5" cy="120.3" r="1.43"/>
<circle cx="347.5" cy="127.1" r="1.43"/>
<circle cx="354.3" cy="137.7" r=".78"/>
<circle cx="354.3" cy="137.7" r=".84"/>
<circle cx="355" cy="135.4" r=".96"/>
<circle cx="355" cy="135.4" r="1.02"/>
<circle cx="357.4" cy="134.9" r=".78"/>
<circle cx="362.1" cy="127.2" r="1.56"/>
<circle cx="362.1" cy="127.1" r="1.18"/>
<circle cx="362.1" cy="127.1" r="1.21"/>
<circle cx="362.1" cy="127.1" r="1.43"/>
<circle cx="366.8" cy="134.7" r=".79"/>
<circle cx="366.8" cy="134.7" r=".84"/>
<circle cx="369.1" cy="135.4" r=".96"/>
<circle cx="369.1" cy="135.4" r="1.02"/>
<circle cx="369.6" cy="137.8" r=".79"/>
<circle cx="369.6" cy="137.8" r=".84"/>
<circle cx="376.6" cy="120.3" r="1.21"/>
<circle cx="376.6" cy="127.1" r="1.19"/>
<circle cx="376.6" cy="120.3" r="1.43"/>
<circle cx="376.6" cy="127.1" r="1.43"/>
<circle cx="376.6" cy="120.3" r="1.57"/>
<circle cx="376.6" cy="127.2" r="1.57"/>
<circle cx="376.6" cy="127.1" r="1.22"/>
<circle cx="376.7" cy="120.3" r="1.18"/>
<circle cx="354.5" cy="147.1" r=".78"/>
<circle cx="355" cy="149.5" r=".96"/>
<circle cx="355" cy="149.5" r="1.03"/>
<circle cx="362.1" cy="142.4" r="7.6"/>
<circle cx="366.7" cy="150" r=".78"/>
<circle cx="369.1" cy="149.5" r=".96"/>
<circle cx="369.1" cy="149.5" r="1.03"/>
<circle cx="369.8" cy="147.2" r=".78"/>
<circle cx="369.8" cy="147.2" r=".84"/>
<circle cx="128.7" cy="175.5" r=".97"/>
<circle cx="128.7" cy="175.5" r=".92"/>
<circle cx="150.5" cy="173.4" r=".35"/>
<circle cx="152.5" cy="173.4" r=".34"/>
<circle cx="157.2" cy="175.5" r=".97"/>
<circle cx="157.2" cy="175.5" r=".92"/>
<circle cx="185.8" cy="175.5" r=".97"/>
<circle cx="185.8" cy="175.5" r=".92"/>
<circle cx="213.6" cy="175.5" r=".97"/>
<circle cx="213.6" cy="175.5" r=".92"/>
<circle cx="242.2" cy="175.4" r=".97"/>
<circle cx="242.2" cy="175.5" r=".92"/>
<circle cx="254.6" cy="173.4" r=".33"/>
<circle cx="270.8" cy="175.5" r=".99"/>
<circle cx="270.8" cy="175.5" r=".93"/>
<circle cx="125.7" cy="195.2" r=".47"/>
<circle cx="125.7" cy="186.6" r=".47"/>
<circle cx="128.7" cy="190.9" r=".86"/>
<circle cx="139.1" cy="193.9" r="1"/>
<circle cx="157.2" cy="190.9" r=".87"/>
<circle cx="270.5" cy="190.9" r="3"/>
<circle cx="276.6" cy="186.6" r=".48"/>
<circle cx="276.6" cy="195.2" r=".48"/>
<circle cx="128.7" cy="206.3" r=".97"/>
<circle cx="128.7" cy="206.3" r=".93"/>
<circle cx="132" cy="215" r=".99"/>
<circle cx="157.2" cy="206.3" r=".97"/>
<circle cx="157.2" cy="206.3" r=".93"/>
<circle cx="185.8" cy="206.3" r=".97"/>
<circle cx="185.8" cy="206.3" r=".93"/>
<circle cx="213.6" cy="206.3" r=".97"/>
<circle cx="213.6" cy="206.3" r=".93"/>
<circle cx="242.2" cy="206.3" r=".97"/>
<circle cx="242.2" cy="206.3" r=".93"/>
<circle cx="270.8" cy="206.3" r=".98"/>
<circle cx="270.8" cy="206.3" r=".94"/>
<circle cx="275.8" cy="215" r=".98"/>
</g>
<path d="M412.4 262.3a2.5 2.5 0 0 0-4.1-1.1 2.5 2.5 0 0 0 1 4.2 2.5 2.5 0 0 0 3.2-2.9l-.1-.2" fill="none" stroke="#000" stroke-width=".3" stroke-dasharray="30.5 1.3 1.3 1.3" stroke-dashoffset="24.5" stroke-linecap="butt"/>
<path d="M414.8 261.5a5 5 0 0 0-8.3-2 5 5 0 0 0 2.2 8.3 5 5 0 0 0 6.2-6l-.1-.3" fill="none" stroke="#000" stroke-width=".3" stroke-dasharray="30.5 1.3 1.3 1.3" stroke-dashoffset="16.7" stroke-linecap="butt"/>
<g fill="none" stroke="#000" stroke-width=".3" stroke-dasharray="6.3 1.3 1.3 1.3 5.1">
<path d="M199 40l2 8.2M209 40l2 8.2M201 48.2l-4 4M211 48.2l-4 4M197 72.5l2 8.1M201 68.5l-4 4M207 72.5l2 8.1M211 68.5l-4 4M199 108.8l2 4M201 112.8l-4 4M209 108.8l2 4M211 112.8l-4 4"/>
<path d="M197 128.8l2 3.9M201 124.8l-4 4M207 128.8l2 3.9M211 124.8l-4 4M199 170.6l2 8.1M201 178.7l-4 4M209 170.6l2 8.1M211 178.7l-4 4M201 199l-4 4M211 199l-4 4M197 203l2 8.2M207 203l2 8.2"/>
</g>
<path d="M197 116.8l4 8M207 116.8l4 8" fill="none" stroke="#000" stroke-width=".3" stroke-dasharray="6.3 1.3 1.3 1.3 5.1" stroke-dashoffset="6.3"/>
<path d="M197 52.2l4 16.3M207 52.2l4 16.3M197 182.7l4 16.3M207 182.7l4 16.3" fill="none" stroke="#000" stroke-width=".3" stroke-dasharray="6.3 1.3 1.3 1.3 5.1" stroke-dashoffset="2.4"/>
<path d="M362.1 128.7v-11.3" fill="none" stroke="#000" stroke-width=".3" stroke-dasharray="30.5 1.3 1.3 1.3" stroke-dashoffset="26.8"/>
<path d="M269.4 190.9h-.2M270.8 189.4v-.1M270.8 192.3v.1M272.2 190.9h.2" fill="none" stroke="#000" stroke-width=".3" stroke-dasharray="30.5 1.3 1.3 1.3"/>
<path d="M410 255.7v14.9" fill="none" stroke="#000" stroke-width=".3" stroke-dasharray="30.5 1.3 1.3 1.3" stroke-dashoffset="25"/>
<path d="M403.4 263l12.6-.1" fill="none" stroke="#000" stroke-width=".3" stroke-dasharray="30.5 1.3 1.3 1.3" stroke-dashoffset="26.1"/>
<path d="M216 248v5" fill="none" stroke="#000" stroke-width=".3" stroke-dasharray="30.5 1.3 1.3 1.3" stroke-dashoffset="29.9"/>
<path d="M122.5 45.5v29.7M151.5 45.5v29.7M250.8 45.5v29.7M279.8 45.5v29.7" fill="none" stroke="#f00" stroke-width=".3" stroke-dasharray="30.5 1.3 1.3 1.3" stroke-dashoffset="17.5"/>
<g fill="#000">
<path d="M344.5 127.3l.6 .3h-.6z"/>
<path d="M125.5 34.3l.6-.2v.3zM176.9 34.1l.6 .2-.6 .1z"/>
<path d="M137.9 37.3l.6-.2v.4zM164.5 37.1l.6 .2-.6 .2z"/>
<path d="M250.2 29.8l.6 .1-.6 .2zM151.5 29.9l.6-.1v.3z"/>
<path d="M283.3 37.1l.6 .2-.6 .2zM279.8 37.3l.6-.2v.4zM361.5 132.9l.6 .1-.6 .2zM345.1 133l.6-.1v.3zM283.3 168.2l.6 .2-.6 .1zM270.8 168.4l.6-.2v.3zM353.7 191.4l.6-.1v.3zM351.9 191.3l.6 .1-.6 .2z"/>
<path d="M172.3 45.5l.2 .6h-.3zM172.2 74.6h.3l-.2 .6zM383.1 107.9l.1 .6h-.3zM382.9 129h.3l-.1 .6zM290.1 173.7l.1 .6h-.3zM289.9 207.4h.3l-.1 .6zM286.4 175.5l.1 .6h-.3zM286.2 205.7h.3l-.1 .6z"/>
<path d="M104.1 104.9l.6-.2v.3zM283.3 104.7l.6 .2-.6 .1zM142.9 40.6l.6-.2v.3zM159.5 40.4l.6 .2-.6 .1zM165.1 76.1l-.1 .6h.2zM151.5 76.1l-.1 .6h.3zM104.1 29.9l.6-.1v.3zM150.9 29.8l.6 .1-.6 .2zM104.1 34.3l.6-.2v.3zM121.9 34.1l.6 .2-.6 .1zM362.1 133l.6-.1v.3zM378.6 132.9l.6 .1-.6 .2zM128.7 168.4l.6-.2v.3zM156.6 168.2l.6 .2-.6 .1zM128.7 191.8l-.2 .6h.3zM128.7 207.3l-.2 .6h.3zM270.8 207.3l-.2 .6h.3zM104.1 168.4l.6-.2v.3zM128.1 168.2l.6 .2-.6 .1z"/>
<path d="M378.9 103.7l.6 .2-.6 .1zM344.6 103.9l.6-.2v.3z"/>
<path d="M157.2 168.4l.6-.2v.3zM241.6 168.2l.6 .2-.6 .1z"/>
<path d="M270.2 168.2l.6 .2-.6 .1zM242.2 168.4l.6-.2v.3z"/>
<path d="M348.2 193.8l.2 .6h-.3zM348.1 196.6h.3l-.2 .6z"/>
</g>
<g font-size="6.3">
<text x="282.1" y="250.3">名称</text>
<text x="347.1" y="250.3">图号</text>
<text x="282.1" y="260.3">材质</text>
<text x="347.1" y="260.3">质量</text>
<text x="383.3" y="262.1">视</text>
<text x="383.3" y="269.9">图</text>
<text x="282.1" y="270.3">版次</text>
<text x="347.1" y="270.3">比例</text>
</g>
<g font-size="4.2">
<text x="4.8" y="237.6">注意：1.行走平行度（正面+侧面），450行程内，≤±0.03mm，1000行程内，≤±0.05mm。</text>
<text x="12.2" y="243.3">2.本体形变，450行程内，≤±0.03mm，1000行程内，≤±0.05mm。</text>
<text x="18.6" y="251.3">型号/规格</text>
<text x="68.5" y="251.3">GTH12-1050-BM-M40-C4</text>
<text x="299.8" y="249.5">GTH12-1050-BM-M40-C4</text>
<text x="14.4" y="258.3">螺杆型号/规格</text>
<text x="19.7" y="263.9">有效行程</text>
<text x="63.7" y="258.3">1605</text>
<text x="85.5" y="263.9">1050</text>
<text x="89.9" y="258.3">1610</text>
<text x="111.7" y="258.3">1620</text>
<text x="19.7" y="269.5">精度等级</text>
<text x="87.6" y="269.5">C7</text>
<text x="259" y="267">2022/9/29</text>
<text x="19.7" y="275.2">马达容量</text>
<text x="74.9" y="275.2">400W（无刹车）</text>
<text x="15.5" y="280.8">重复定位精度</text>
<text x="86.7" y="280.8">0.02</text>
<text x="9.1" y="286.4">感应开关方式及数量</text>
<text x="72.7" y="286.4">外挂型三只（C4）</text>
<text x="15.5" y="292">建议最快速度</text>
<text x="60.5" y="292">250MM/S</text>
<text x="86.7" y="292">500MM/S</text>
<text x="107.4" y="292">1000MM/S</text>
</g>
<g font-size="4.1">
<text x="274.5" y="192.4">I</text>
<text x="371.1" y="193.3">I</text>
<text x="365" y="198.5">2 : 3.5</text>
</g>
<g font-size="3.5">
<text x="68.1" y="35.5">64.50 滑台极限位置 1</text>
<text x="108.7" y="31.2">166 滑台原始位置</text>
<text x="153.7" y="35.5">182</text>
<text x="190.9" y="31.2">1050 有效行程</text>
<text x="154.6" y="41.8">60</text>
<text x="154.6" y="38.6">95</text>
<text x="286.7" y="38.6">14.50 滑台极限位置 1</text>
<text x="173.6" y="62.7" transform="rotate(-90 173.6 62.7)">104</text>
<text x="166.7" y="83.3">8 x M6 贯穿</text>
<text x="153.1" y="89.2">2 x</text>
<text x="163.6" y="89.2">6 H7</text>
<text x="176.8" y="89.2">8</text>
<text x="178.8" y="106.1">1332</text>
<text x="359.5" y="105.1">122</text>
<text x="329.8" y="125.8">基准面</text>
<text x="384.4" y="123.2" transform="rotate(-90 384.4 123.2)">76</text>
<text x="333.7" y="134.3">59.50</text>
<text x="381.3" y="134.3">60</text>
<text x="114.9" y="169.6">86</text>
<text x="140.6" y="169.6">100</text>
<text x="196.6" y="169.6">1000</text>
<text x="255.7" y="169.6">100</text>
<text x="273.3" y="169.6">46</text>
<text x="130.3" y="195.2">2 x</text>
<text x="140.7" y="195.2">6 H7</text>
<text x="153.9" y="195.2">6</text>
<text x="287.7" y="192.4" transform="rotate(-90 287.7 192.4)">108</text>
<text x="291.4" y="192.4" transform="rotate(-90 291.4 192.4)">120</text>
<text x="357.2" y="192.7">2</text>
<text x="349.5" y="208.9" transform="rotate(-90 349.5 208.9)">0</text>
<text x="353" y="206.4" transform="rotate(-90 353 206.4)">6</text>
<text x="130.3" y="212.7">22 x M8</text>
<text x="148.7" y="212.7">16</text>
<text x="272.4" y="212.7">4 x M8</text>
<text x="289" y="212.7">16</text>
<text x="346" y="210.6" transform="rotate(-90 346 210.6)">+0.012</text>
<text x="349.5" y="214.2" transform="rotate(-90 349.5 214.2)">6</text>
<text x="133.6" y="216.2">6.5 贯穿</text>
<text x="277.4" y="216.2">6.5 贯穿</text>
<text x="221.4" y="246.8">1</text>
<text x="221.4" y="251.8">2</text>
<text x="218.8" y="256.8">序号</text>
<text x="232.2" y="256.8">修 订 版 次</text>
<text x="257.5" y="256.8">设计变更编号</text>
<text x="228.2" y="261.8">设</text>
<text x="240.1" y="261.8">计</text>
<text x="252" y="261.8">变</text>
<text x="263.9" y="261.8">更</text>
<text x="219.1" y="266.7">设 计</text>
<text x="366.6" y="269.3">1:3.5</text>
<text x="219.1" y="271.7">校 核</text>
<text x="219.1" y="276.7">批 准</text>
<text x="222.9" y="282.7">技术要求：</text>
<text x="231.8" y="287.3">1、未标注公差全部 0.1</text>
<text x="231.7" y="291.8">2、未标注倒角全部C0.3</text>
</g>
</svg>
